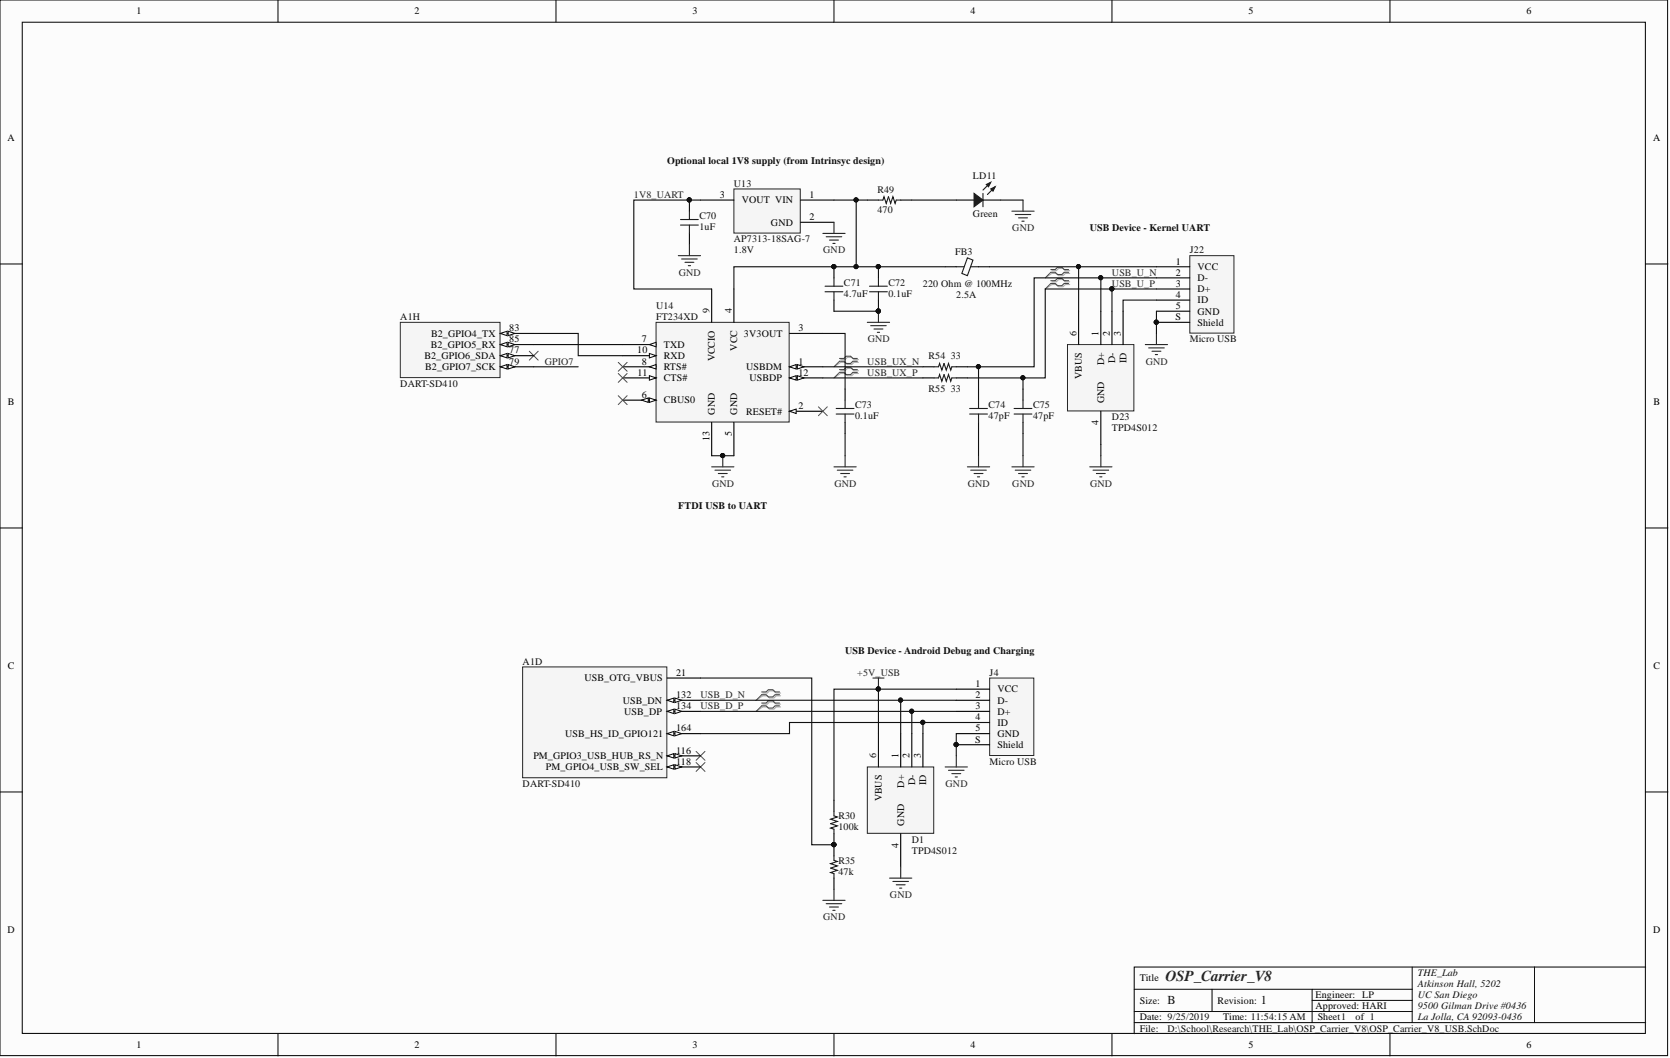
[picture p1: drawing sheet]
<svg xmlns="http://www.w3.org/2000/svg" width="381mm" height="241mm" viewBox="0 0 381 241" stroke-linecap="round" stroke-linejoin="round" font-family="sans-serif">
<g fill="#fcfcfc" stroke="#000" stroke-width=".23">
<path d="M0 0h380.5v240.8h-380.5z"/>
<path d="M5.1 5.1h370.3v230.6h-370.3z"/>
</g>
<g fill="none" stroke="#000" stroke-width=".23">
<path d="M63.4 0v5.1M126.8 0v5.1M190.3 0v5.1M253.7 0v5.1M317.1 0v5.1M0 60.2h5.1M375.5 60.2h5M0 120.4h5.1M375.5 120.4h5M0 180.6h5.1M375.5 180.6h5M63.4 235.8v5"/>
<path d="M126.8 235.8v5M190.3 235.8v5M253.7 235.8v5M258.8 225.6h63.4M258.8 233.2h116.7M258.8 230.7h63.4M276.5 225.6v5.1M299.4 225.6v7.6M299.4 228.2h22.8M317.1 235.8v5M322.2 220.6v12.6M350.1 220.6h-91.3v15.2"/>
<path d="M375.5 220.6h-25.4v12.6"/>
</g>
<path d="M271.4 58.3h10.1v17.7h-10.1z" fill="#f5f5f5" stroke="#262626" stroke-width=".23"/>
<path d="M263.8 73.5h7.6M263.8 60.8h7.6M263.8 63.4h7.6M263.8 65.9h7.6M263.8 68.4h7.6M263.8 71h7.6" fill="none" stroke="#000" stroke-width=".25"/>
<circle cx="263.8" cy="73.5" r=".47" fill="#0e0e0e" stroke="#0e0e0e" stroke-width=".23"/>
<path d="M243.5 78.6h15.2v15.1h-15.2z" fill="#f5f5f5" stroke="#262626" stroke-width=".23"/>
<g fill="none" stroke="#000" stroke-width=".25">
<path d="M215.6 60.8h2.6M223.2 60.8h2.6M246.1 71v7.6M251.2 71v7.6M253.7 71v7.6M256.2 71v7.6M210.6 83.7h2.5M210.6 86.2h2.5M218.2 83.7h2.5M218.2 86.2h2.5M223.2 88.7v2.6M223.2 96.3v2.6"/>
<path d="M233.4 88.7v2.6M233.4 96.3v2.6M251.2 93.8v7.6"/>
</g>
<g fill="none" stroke="#262626" stroke-width=".25">
<path d="M261.3 78.6h5.1M262.1 79.3h3.5M263.8 76.1v2.5M262.8 80.1h2M263.6 80.9h.5M220.7 106.5h5.1M221.5 107.2h3.5M222.2 108h2.1M223 108.8h.5M223.2 103.9v2.6M230.9 106.5h5M231.6 107.2h3.6"/>
<path d="M232.4 108h2M233.1 108.8h.5M233.4 103.9v2.6M248.6 106.5h5.1M249.4 107.2h3.5M250.1 108h2.1M250.9 108.8h.5M251.2 103.9v2.6"/>
</g>
<g fill="none" stroke="#1c1c1c" stroke-width=".25">
<path d="M220.7 58.8l1.3 .5-1.3 3.6-1.3-.5zM218.2 60.8h1.7M221.5 60.8h1.7M213.1 83.7h1l.3-.8 .5 1.5 .5-1.5 .5 1.5 .5-1.5 .5 1.5 .3-.7h1M213.1 86.2h1l.3-.8 .5 1.6 .5-1.6 .5 1.6 .5-1.6 .5 1.6 .3-.8h1M221.2 93.2h4.1M221.2 94.4h4.1M223.2 91.3v1.9M223.2 94.4v1.9M231.4 93.2h4M231.4 94.4h4M233.4 91.3v1.9"/>
<path d="M233.4 94.4v1.9"/>
</g>
<path d="M149.7 73.5h30.3v22.8h-30.3z" fill="#f5f5f5" stroke="#262626" stroke-width=".23"/>
<path d="M142.1 78.6h7.6M162.4 65.9v7.6M167.4 65.9v7.6M162.4 96.3v7.6M167.4 96.3v7.6" fill="none" stroke="#000" stroke-width=".25"/>
<path d="M148.2 78.6l1.5-.5v1z" fill="#fcfcfc"/>
<path d="M148.2 78.6l1.5-.5v1z" fill="none" stroke="#000" stroke-width=".23"/>
<path d="M142.1 81.1h7.6" fill="none" stroke="#000" stroke-width=".25"/>
<path d="M148.2 80.6l1.5 .5-1.5 .5z" fill="#fcfcfc"/>
<path d="M148.2 80.6l1.5 .5-1.5 .5z" fill="none" stroke="#000" stroke-width=".23"/>
<path d="M142.1 83.7h7.6" fill="none" stroke="#000" stroke-width=".25"/>
<path d="M148.2 83.7l1.5-.5v1z" fill="#fcfcfc"/>
<path d="M148.2 83.7l1.5-.5v1z" fill="none" stroke="#000" stroke-width=".23"/>
<path d="M142.1 86.2h7.6" fill="none" stroke="#000" stroke-width=".25"/>
<path d="M148.2 85.7l1.5 .5-1.5 .5z" fill="#fcfcfc"/>
<path d="M148.2 85.7l1.5 .5-1.5 .5z" fill="none" stroke="#000" stroke-width=".23"/>
<path d="M142.1 91.3h7.6" fill="none" stroke="#000" stroke-width=".25"/>
<path d="M148.2 90.8l1.5 .5-1.5 .5z" fill="#fcfcfc"/>
<path d="M148.2 90.8l1.5 .5-1.5 .5z" fill="none" stroke="#000" stroke-width=".23"/>
<path d="M146.4 91.3l1.5-.5v1z" fill="#fcfcfc"/>
<path d="M146.4 91.3l1.5-.5v1z" fill="none" stroke="#000" stroke-width=".23"/>
<path d="M180.1 76.1h7.6M180.1 83.7h7.6" fill="none" stroke="#000" stroke-width=".25"/>
<path d="M180.1 83.7l1.5-.5v1z" fill="#fcfcfc"/>
<path d="M180.1 83.7l1.5-.5v1z" fill="none" stroke="#000" stroke-width=".23"/>
<path d="M181.9 83.2l1.5 .5-1.5 .5z" fill="#fcfcfc"/>
<path d="M181.9 83.2l1.5 .5-1.5 .5z" fill="none" stroke="#000" stroke-width=".23"/>
<path d="M180.1 86.2h7.6" fill="none" stroke="#000" stroke-width=".25"/>
<path d="M180.1 86.2l1.5-.5v1z" fill="#fcfcfc"/>
<path d="M180.1 86.2l1.5-.5v1z" fill="none" stroke="#000" stroke-width=".23"/>
<path d="M181.9 85.7l1.5 .5-1.5 .5z" fill="#fcfcfc"/>
<path d="M181.9 85.7l1.5 .5-1.5 .5z" fill="none" stroke="#000" stroke-width=".23"/>
<path d="M180.1 93.8h7.6" fill="none" stroke="#000" stroke-width=".25"/>
<path d="M180.1 93.8l1.5-.5v1z" fill="#fcfcfc"/>
<path d="M180.1 93.8l1.5-.5v1z" fill="none" stroke="#000" stroke-width=".23"/>
<path d="M141.1 82.6l2 2.1M141.1 85.2l2 2M141.1 90.2l2 2.1M143.1 82.6l-2 2.1M143.1 85.2l-2 2M143.1 90.2l-2 2.1M186.7 92.8l2 2M188.7 92.8l-2 2" fill="none" stroke="#4c4c4c" stroke-width=".23"/>
<g fill="none" stroke="#262626" stroke-width=".25">
<path d="M197.9 73.5h5M198.6 74.3h3.6M199.4 75h2M200.2 75.8h.5M200.4 71v2.5M162.4 106.5h5M163.1 107.2h3.6M163.9 108h2M164.6 108.8h.6M164.9 103.9v2.6M190.3 106.5h5M191 107.2h3.6"/>
<path d="M191.8 108h2M192.5 108.8h.6M192.8 103.9v2.6"/>
</g>
<g fill="#0e0e0e" stroke="#0e0e0e" stroke-width=".23">
<circle cx="164.9" cy="103.9" r=".47"/>
<circle cx="190.2" cy="60.8" r=".47"/>
<circle cx="200.4" cy="70.9" r=".47"/>
<circle cx="200.4" cy="60.8" r=".47"/>
</g>
<path d="M218.2 45.6h4M224.3 45.6h4M190.3 60.8v2.6M190.3 68.4v2.6M200.4 60.8v2.6M200.4 68.4v2.6M192.8 88.7v2.6M192.8 96.3v2.6" fill="none" stroke="#000" stroke-width=".25"/>
<g fill="none" stroke="#1c1c1c" stroke-width=".25">
<path d="M224.3 44.1v3.1M188.2 65.3h4.1M188.2 66.5h4.1M190.3 63.4v1.9M190.3 66.5v1.9M198.4 65.3h4M198.4 66.5h4M200.4 63.4v1.9M200.4 66.5v1.9M190.8 93.2h4M190.8 94.4h4M192.8 91.3v1.9"/>
<path d="M192.8 94.4v1.9"/>
</g>
<path d="M222.2 44.1l2.1 1.5-2.1 1.6z" fill="#1c1c1c"/>
<path d="M222.2 44.1l2.1 1.5-2.1 1.6zM225.5 42.1l-1.2 1.2" fill="none" stroke="#1c1c1c" stroke-width=".25"/>
<path d="M225 42.1l1-.5-.5 1z" fill="#1c1c1c"/>
<path d="M225 42.1l1-.5-.5 1zM226.8 42.8l-1.5 1.6" fill="none" stroke="#1c1c1c" stroke-width=".25"/>
<path d="M226 43.1l1-.5-.5 1z" fill="#1c1c1c"/>
<path d="M200.4 45.6h1l.3-.7 .5 1.5 .5-1.5 .5 1.5 .5-1.5 .5 1.5 .3-.8h1M226 43.1l1-.5-.5 1z" fill="none" stroke="#1c1c1c" stroke-width=".25"/>
<path d="M197.9 45.6h2.5M205.5 45.6h2.5" fill="none" stroke="#000" stroke-width=".25"/>
<path d="M230.9 48.2h5M231.6 48.9h3.6M232.4 49.7h2M233.1 50.4h.5M233.4 45.6v2.6" fill="none" stroke="#262626" stroke-width=".25"/>
<path d="M167.4 43.1h15.2v10.1h-15.2z" fill="#f5f5f5" stroke="#262626" stroke-width=".23"/>
<path d="M157.3 45.6v2.6M157.3 53.2v2.6M159.8 45.6h7.6M182.7 50.7h7.6M182.7 45.6h7.6" fill="none" stroke="#000" stroke-width=".25"/>
<path d="M154.7 58.3h5.1M155.5 59.1h3.6M156.3 59.8h2M157.3 55.8v2.5M187.7 53.2h5.1M188.5 54h3.5M189.3 54.8h2M190 55.5h.5M190.3 50.7v2.5M157 60.6h.5" fill="none" stroke="#262626" stroke-width=".25"/>
<g fill="#0e0e0e" stroke="#0e0e0e" stroke-width=".23">
<circle cx="157.2" cy="45.6" r=".47"/>
<circle cx="253.6" cy="65.9" r=".47"/>
</g>
<path d="M155.3 50.1h4M155.3 51.3h4M157.3 48.2v1.9M157.3 51.3v1.9" fill="none" stroke="#1c1c1c" stroke-width=".25"/>
<path d="M240 61.7h1l.5-.5h1l.5 .5h1M240 62.4h1l.5 .5h1l.5-.5h1M240 64.3h1l.5-.5h1l.5 .5h1M240 64.9h1l.5 .5h1l.5-.5h1M191.8 82h1l.5-.5h1l.5 .5h1M191.8 82.6h1l.5 .6h1l.5-.6h1M191.8 84.5h1l.5-.5h1l.5 .5h1M191.8 85.2h1l.5 .5h1l.5-.5h1M174 158.1h1l.6-.5h1l.5 .5h1M174 158.7h1l.6 .5h1l.5-.5h1M174 160.6h1l.6-.5h1l.5 .5h1M174 161.2h1l.6 .5h1l.5-.5h1" fill="none" stroke="#aeaeae" stroke-width=".25"/>
<path d="M240 62.4l-1.5 1M240 64.9l-1.5 1M191.8 82.6l-1.5 1.1M191.8 85.2l-1.5 1M174 158.7l-1.5 1M174 161.2l-1.5 1" fill="none" stroke="#aeaeae" stroke-width=".23"/>
<path d="M239.7 61.5h1l.6-.5h1l.5 .5h1M239.7 62.1h1l.6 .5h1l.5-.5h1M239.7 64h1l.6-.5h1l.5 .5h1M239.7 64.6h1l.6 .6h1l.5-.6h1M191.5 81.8h1l.6-.6h1l.5 .6h1M191.5 82.4h1l.6 .5h1l.5-.5h1M191.5 84.3h1l.6-.5h1l.5 .5h1M191.5 84.9h1l.6 .5h1l.5-.5h1M173.8 157.8h1l.5-.5h1l.5 .5h1M173.8 158.4h1l.5 .6h1l.5-.6h1M173.8 160.3h1l.5-.5h1l.5 .5h1M173.8 161h1l.5 .5h1l.5-.5h1" fill="none" stroke="#4c4c4c" stroke-width=".25"/>
<path d="M239.7 62.1l-1.2 1.3M239.7 64.6l-1.2 1.3M191.5 82.4l-1.2 1.3M191.5 84.9l-1.2 1.3M173.8 158.4l-1.3 1.3M173.8 161l-1.3 1.2" fill="none" stroke="#4c4c4c" stroke-width=".23"/>
<path d="M225.8 154.6h10.1v17.7h-10.1z" fill="#f5f5f5" stroke="#262626" stroke-width=".23"/>
<path d="M218.2 157.2h7.6M218.2 159.7h7.6M218.2 169.9h7.6M218.2 162.2h7.6M218.2 164.8h7.6M218.2 167.3h7.6" fill="none" stroke="#000" stroke-width=".25"/>
<circle cx="218.1" cy="169.8" r=".47" fill="#0e0e0e" stroke="#0e0e0e" stroke-width=".23"/>
<path d="M215.6 174.9h5.1M216.4 175.7h3.5M217.2 176.4h2M217.9 177.2h.5M218.2 172.4v2.5" fill="none" stroke="#262626" stroke-width=".25"/>
<path d="M197.9 174.9h15.1v15.2h-15.1z" fill="#f5f5f5" stroke="#262626" stroke-width=".23"/>
<path d="M200.4 167.3v7.6M205.5 167.3v7.6M208 167.3v7.6M210.6 167.3v7.6M190.3 182.5v2.6M190.3 190.1v5.1M205.5 190.1v7.6M190.3 200.3v2.5" fill="none" stroke="#000" stroke-width=".25"/>
<path d="M199.1 154.6h2.6M200.4 154.6v2.6M205.5 197.7v2.6M187.7 205.3h5.1M188.5 206.1h3.5M189.3 206.9h2M190 207.6h.5M190.3 202.8v2.5M202.9 200.3h5.1M203.7 201h3.6M204.5 201.8h2M205.2 202.6h.5" fill="none" stroke="#262626" stroke-width=".25"/>
<g fill="#0e0e0e" stroke="#0e0e0e" stroke-width=".23">
<circle cx="200.4" cy="157.1" r=".47"/>
<circle cx="190.2" cy="192.6" r=".47"/>
</g>
<path d="M190.3 185.1v1l.7 .2-1.5 .5 1.5 .5-1.5 .6 1.5 .5-1.5 .5 .8 .2v1M190.3 195.2v1l.7 .3-1.5 .5 1.5 .5-1.5 .5 1.5 .5-1.5 .5 .8 .3v1" fill="none" stroke="#1c1c1c" stroke-width=".25"/>
<path d="M120.8 80.1l2 2M122.8 80.1l-2 2M158.8 171.4l2 2M158.8 173.9l2 2M160.8 171.4l-2 2M160.8 173.9l-2 2" fill="none" stroke="#4c4c4c" stroke-width=".23"/>
<path d="M119.2 152.1h32.9v25.3h-32.9z" fill="#f5f5f5" stroke="#262626" stroke-width=".23"/>
<path d="M152.2 154.6h7.6M152.2 172.4h7.6" fill="none" stroke="#000" stroke-width=".25"/>
<path d="M152.2 172.4l1.5-.5v1z" fill="#fcfcfc"/>
<path d="M152.2 172.4l1.5-.5v1z" fill="none" stroke="#000" stroke-width=".23"/>
<path d="M154 171.9l1.5 .5-1.5 .5z" fill="#fcfcfc"/>
<path d="M154 171.9l1.5 .5-1.5 .5z" fill="none" stroke="#000" stroke-width=".23"/>
<path d="M152.2 174.9h7.6" fill="none" stroke="#000" stroke-width=".25"/>
<path d="M152.2 174.9l1.5-.5v1z" fill="#fcfcfc"/>
<path d="M152.2 174.9l1.5-.5v1z" fill="none" stroke="#000" stroke-width=".23"/>
<path d="M154 174.4l1.5 .5-1.5 .5z" fill="#fcfcfc"/>
<path d="M154 174.4l1.5 .5-1.5 .5z" fill="none" stroke="#000" stroke-width=".23"/>
<path d="M152.2 159.7h7.6" fill="none" stroke="#000" stroke-width=".25"/>
<path d="M152.2 159.7l1.5-.5v1z" fill="#fcfcfc"/>
<path d="M152.2 159.7l1.5-.5v1z" fill="none" stroke="#000" stroke-width=".23"/>
<path d="M154 159.2l1.5 .5-1.5 .5z" fill="#fcfcfc"/>
<path d="M154 159.2l1.5 .5-1.5 .5z" fill="none" stroke="#000" stroke-width=".23"/>
<path d="M152.2 162.2h7.6" fill="none" stroke="#000" stroke-width=".25"/>
<path d="M152.2 162.2l1.5-.5v1.1z" fill="#fcfcfc"/>
<path d="M152.2 162.2l1.5-.5v1.1z" fill="none" stroke="#000" stroke-width=".23"/>
<path d="M154 161.7l1.5 .5-1.5 .6z" fill="#fcfcfc"/>
<path d="M154 161.7l1.5 .5-1.5 .6z" fill="none" stroke="#000" stroke-width=".23"/>
<path d="M152.2 167.3h7.6" fill="none" stroke="#000" stroke-width=".25"/>
<path d="M152.2 167.3l1.5-.5v1z" fill="#fcfcfc"/>
<path d="M152.2 167.3l1.5-.5v1z" fill="none" stroke="#000" stroke-width=".23"/>
<path d="M154 166.8l1.5 .5-1.5 .5z" fill="#fcfcfc"/>
<path d="M154 166.8l1.5 .5-1.5 .5z" fill="none" stroke="#000" stroke-width=".23"/>
<path d="M91.3 73.5h22.8v12.6h-22.8z" fill="#f5f5f5" stroke="#262626" stroke-width=".23"/>
<path d="M114.2 81.1h7.6" fill="none" stroke="#000" stroke-width=".25"/>
<path d="M114.2 81.1l1.5-.5v1z" fill="#fcfcfc"/>
<path d="M114.2 81.1l1.5-.5v1z" fill="none" stroke="#000" stroke-width=".23"/>
<path d="M115.9 80.6l1.6 .5-1.6 .5z" fill="#fcfcfc"/>
<path d="M115.9 80.6l1.6 .5-1.6 .5z" fill="none" stroke="#000" stroke-width=".23"/>
<path d="M114.2 83.7h7.6" fill="none" stroke="#000" stroke-width=".25"/>
<path d="M114.2 83.7l1.5-.5v1z" fill="#fcfcfc"/>
<path d="M114.2 83.7l1.5-.5v1z" fill="none" stroke="#000" stroke-width=".23"/>
<path d="M115.9 83.2l1.6 .5-1.6 .5z" fill="#fcfcfc"/>
<path d="M115.9 83.2l1.6 .5-1.6 .5z" fill="none" stroke="#000" stroke-width=".23"/>
<path d="M114.2 76.1h7.6" fill="none" stroke="#000" stroke-width=".25"/>
<path d="M114.2 76.1l1.5-.6v1.1z" fill="#fcfcfc"/>
<path d="M114.2 76.1l1.5-.6v1.1z" fill="none" stroke="#000" stroke-width=".23"/>
<path d="M115.9 75.5l1.6 .6-1.6 .5z" fill="#fcfcfc"/>
<path d="M115.9 75.5l1.6 .6-1.6 .5z" fill="none" stroke="#000" stroke-width=".23"/>
<path d="M114.2 78.6h7.6" fill="none" stroke="#000" stroke-width=".25"/>
<path d="M114.2 78.6l1.5-.5v1z" fill="#fcfcfc"/>
<path d="M114.2 78.6l1.5-.5v1z" fill="none" stroke="#000" stroke-width=".23"/>
<path d="M115.9 78.1l1.6 .5-1.6 .5z" fill="#fcfcfc"/>
<path d="M115.9 78.1l1.6 .5-1.6 .5z" fill="none" stroke="#000" stroke-width=".23"/>
<g fill="none" stroke="#0e0e0e" stroke-width=".25">
<path d="M159.8 45.6h-15.2v20.3h17.8M190.3 45.6h5v15.2M195.3 45.6h2.6M208 45.6h10.2M228.3 45.6h5.1M121.8 76.1h10.1v5h10.2M121.8 78.6h20.3M187.7 76.1h5.1v12.6M190.3 71h10.1M215.6 60.8h-48.2v5.1M225.8 60.8h20.3M251.2 63.4h-15.3v20.3h-12.7"/>
<path d="M253.7 65.9h-15.2v20.3h-5.1M263.8 71v5.1M263.8 68.4h-7.6v2.6M263.8 60.8h-17.7v10.2M263.8 63.4h-12.6v7.6M263.8 65.9h-10.1v5.1M121.8 83.7h10.1M187.7 83.7h22.9M187.7 86.2h22.9M192.8 98.9v5M220.7 86.2h12.7v2.5M220.7 83.7h2.5v5"/>
<path d="M223.2 98.9v5M233.4 98.9v5M162.4 103.9h5M251.2 101.4v2.5M159.8 154.6h25.4v38.1h5.1M159.8 159.7h45.7M200.4 157.2h-10.1v25.3M218.2 157.2h-17.8v10.1M218.2 159.7h-12.7v7.6M159.8 162.2h48.2M210.6 164.8v2.5M218.2 167.3v5.1"/>
<path d="M218.2 162.2h-10.2v5.1M218.2 164.8h-38.1v2.5h-20.3"/>
</g>
<g fill="#0e0e0e" stroke="#0e0e0e" stroke-width=".23">
<circle cx="263.8" cy="73.5" r=".47"/>
<circle cx="246" cy="60.8" r=".47"/>
<circle cx="164.9" cy="103.9" r=".47"/>
<circle cx="200.4" cy="70.9" r=".47"/>
<circle cx="195.3" cy="60.8" r=".47"/>
<circle cx="195.3" cy="45.6" r=".47"/>
<circle cx="233.4" cy="86.2" r=".47"/>
<circle cx="223.2" cy="83.6" r=".47"/>
<circle cx="251.1" cy="63.3" r=".47"/>
<circle cx="253.6" cy="65.9" r=".47"/>
<circle cx="190.2" cy="60.8" r=".47"/>
<circle cx="200.4" cy="60.8" r=".47"/>
<circle cx="218.1" cy="169.8" r=".47"/>
<circle cx="200.4" cy="157.1" r=".47"/>
<circle cx="205.4" cy="159.7" r=".47"/>
<circle cx="208" cy="162.2" r=".47"/>
<circle cx="210.5" cy="164.7" r=".47"/>
<circle cx="190.2" cy="192.6" r=".47"/>
<circle cx="157.2" cy="45.6" r=".47"/>
</g>
<text font-size="3.5" fill="#262626" x="265.9" y="223.9">OSP_Carrier_V8</text>
<g font-size="2.8" fill="#0e0e0e">
<text x="266.4" y="229.1">B</text>
<text x="287.7" y="229.1">1</text>
</g>
<g font-size="2.3">
<text x="31.1" y="3.3">1</text>
<text x="94.5" y="3.3">2</text>
<text x="158" y="3.3">3</text>
<text x="221.4" y="3.3">4</text>
<text x="284.8" y="3.3">5</text>
<text x="348.2" y="3.3">6</text>
<text x="1.7" y="32.1">A</text>
<text x="377.1" y="32.1">A</text>
<text x="164.2" y="45.1">3</text>
<text x="169.2" y="46.4">VOUT VIN</text>
<text x="184.7" y="45.1">1</text>
<text x="175.9" y="51.5">GND</text>
<text x="184.7" y="50.2">2</text>
<text x="268.2" y="60.3">1</text>
<text x="268.2" y="62.9">2</text>
<text x="268.2" y="65.4">3</text>
<text x="273.2" y="61.6">VCC</text>
<text x="273.2" y="64.1">D-</text>
<text x="161.9" y="71.5" transform="rotate(-90 161.9 71.5)">9</text>
<text x="166.9" y="71.5" transform="rotate(-90 166.9 71.5)">4</text>
<text x="268.2" y="67.9">4</text>
<text x="268.2" y="70.5">5</text>
<text x="273.2" y="66.7">D+</text>
<text x="273.2" y="69.2">ID</text>
<text x="273.2" y="71.7">GND</text>
<text x="98.3" y="76.8">B2_GPIO4_TX</text>
<text x="116.2" y="75.5">83</text>
<text x="169.7" y="76.8">3V3OUT</text>
<text x="182.1" y="75.5">3</text>
<text x="245.6" y="76.6" transform="rotate(-90 245.6 76.6)">6</text>
<text x="250.6" y="76.6" transform="rotate(-90 250.6 76.6)">1</text>
<text x="253.2" y="76.6" transform="rotate(-90 253.2 76.6)">2</text>
<text x="255.7" y="76.6" transform="rotate(-90 255.7 76.6)">3</text>
<text x="268.1" y="73">S</text>
<text x="273.2" y="74.3">Shield</text>
<text x="96.8" y="81.9">B2_GPIO6_SDA</text>
<text x="98.3" y="79.3">B2_GPIO5_RX</text>
<text x="116.2" y="80.6">77</text>
<text x="116.2" y="83.2">79</text>
<text x="116.2" y="78.1">85</text>
<text x="145.4" y="80.6">10</text>
<text x="146.5" y="78.1">7</text>
<text x="146.5" y="83.2">8</text>
<text x="151.5" y="79.3">TXD</text>
<text x="151.5" y="81.9">RXD</text>
<text x="163.1" y="82.4" transform="rotate(-90 163.1 82.4)">VCCIO</text>
<text x="168.2" y="80" transform="rotate(-90 168.2 80)">VCC</text>
<text x="182.1" y="83.2">1</text>
<text x="251.9" y="83.3" transform="rotate(-90 251.9 83.3)">D+</text>
<text x="254.4" y="82.8" transform="rotate(-90 254.4 82.8)">D-</text>
<text x="257" y="82.8" transform="rotate(-90 257 82.8)">ID</text>
<text x="97" y="84.4">B2_GPIO7_SCK</text>
<text x="145.4" y="85.7">11</text>
<text x="151.5" y="84.4">RTS#</text>
<text x="151.5" y="87">CTS#</text>
<text x="170.2" y="84.4">USBDM</text>
<text x="171" y="87">USBDP</text>
<text x="182.1" y="85.7">12</text>
<text x="246.8" y="86.4" transform="rotate(-90 246.8 86.4)">VBUS</text>
<text x="1.8" y="92.4">B</text>
<text x="146.5" y="90.8">6</text>
<text x="151.5" y="92">CBUS0</text>
<text x="163.1" y="94.6" transform="rotate(-90 163.1 94.6)">GND</text>
<text x="168.2" y="94.6" transform="rotate(-90 168.2 94.6)">GND</text>
<text x="170.2" y="94.6">RESET#</text>
<text x="182.1" y="93.3">2</text>
<text x="251.9" y="92" transform="rotate(-90 251.9 92)">GND</text>
<text x="377.2" y="92.4">B</text>
<text x="161.9" y="100.6" transform="rotate(-90 161.9 100.6)">13</text>
<text x="166.9" y="99.5" transform="rotate(-90 166.9 99.5)">5</text>
<text x="250.6" y="97" transform="rotate(-90 250.6 97)">4</text>
<text x="1.8" y="152.5">C</text>
<text x="133.4" y="155.4">USB_OTG_VBUS</text>
<text x="154.2" y="154.1">21</text>
<text x="377.2" y="152.5">C</text>
<text x="142.1" y="160.5">USB_DN</text>
<text x="154.2" y="159.2">132</text>
<text x="154.2" y="161.7">134</text>
<text x="222.6" y="156.7">1</text>
<text x="222.6" y="159.2">2</text>
<text x="222.6" y="161.7">3</text>
<text x="227.6" y="157.9">VCC</text>
<text x="227.6" y="160.5">D-</text>
<text x="142.4" y="163">USB_DP</text>
<text x="154.2" y="166.8">164</text>
<text x="222.6" y="164.3">4</text>
<text x="222.6" y="166.8">5</text>
<text x="227.6" y="163">D+</text>
<text x="227.6" y="165.5">ID</text>
<text x="121.7" y="173.1">PM_GPIO3_USB_HUB_RS_N</text>
<text x="129" y="168.1">USB_HS_ID_GPIO121</text>
<text x="154.2" y="171.9">116</text>
<text x="199.9" y="172.9" transform="rotate(-90 199.9 172.9)">6</text>
<text x="205" y="172.9" transform="rotate(-90 205 172.9)">1</text>
<text x="207.5" y="172.9" transform="rotate(-90 207.5 172.9)">2</text>
<text x="210.1" y="172.9" transform="rotate(-90 210.1 172.9)">3</text>
<text x="222.5" y="169.3">S</text>
<text x="227.6" y="170.6">Shield</text>
<text x="227.6" y="168.1">GND</text>
<text x="124.6" y="175.7">PM_GPIO4_USB_SW_SEL</text>
<text x="154.2" y="174.4">118</text>
<text x="206.2" y="179.7" transform="rotate(-90 206.2 179.7)">D+</text>
<text x="208.8" y="179.1" transform="rotate(-90 208.8 179.1)">D-</text>
<text x="211.3" y="179.1" transform="rotate(-90 211.3 179.1)">ID</text>
<text x="201.2" y="182.8" transform="rotate(-90 201.2 182.8)">VBUS</text>
<text x="206.2" y="188.4" transform="rotate(-90 206.2 188.4)">GND</text>
<text x="205" y="193.3" transform="rotate(-90 205 193.3)">4</text>
<text x="1.7" y="212.8">D</text>
<text x="377.1" y="212.8">D</text>
<text x="260" y="223.9">Title</text>
<text x="300.1" y="227.7">Engineer: LP</text>
<text x="260" y="228.9">Size:</text>
<text x="260" y="232.7">Date: 9/25/2019</text>
<text x="277.8" y="228.9">Revision:</text>
<text x="279.1" y="232.7">Time: 11:54:15 AM</text>
<text x="300.1" y="230.2">Approved: HARI</text>
<text x="300.6" y="232.7">Sheet1</text>
<text x="309.2" y="232.7">of 1</text>
<text x="31.1" y="239.1">1</text>
<text x="94.5" y="239.1">2</text>
<text x="158" y="239.1">3</text>
<text x="221.4" y="239.1">4</text>
<text x="260" y="235.3">File:</text>
<text x="284.8" y="239.1">5</text>
<text x="348.2" y="239.1">6</text>
</g>
<g font-size="2.3" fill="#0e0e0e">
<text x="152.2" y="37.5">Optional local 1V8 supply (from Intrinsyc design)</text>
<text x="222" y="40.8">LD11</text>
<text x="167.4" y="42.6">U13</text>
<text x="200.2" y="44.1">R49</text>
<text x="159.6" y="49.9">C70</text>
<text x="159.6" y="52.5">1uF</text>
<text x="200.2" y="48.7">470</text>
<text x="222" y="49.4">Green</text>
<text x="248.6" y="52.7">USB Device - Kernel UART</text>
<text x="167.4" y="57.8">1.8V</text>
<text x="167.4" y="55.3">AP7313-18SAG-7</text>
<text x="217.9" y="58.1">FB3</text>
<text x="271.4" y="57.8">J22</text>
<text x="192.5" y="65.2">C71</text>
<text x="202.7" y="65.2">C72</text>
<text x="210.6" y="65.4">220 Ohm @ 100MHz</text>
<text x="149.7" y="70.5">U14</text>
<text x="192.5" y="67.7">4.7uF</text>
<text x="202.7" y="67.7">0.1uF</text>
<text x="218.2" y="67.9">2.5A</text>
<text x="91.3" y="73">A1H</text>
<text x="149.7" y="73">FT234XD</text>
<text x="211.8" y="81.9">R54</text>
<text x="216.9" y="81.9">33</text>
<text x="271.4" y="78.1">Micro USB</text>
<text x="91.3" y="88.2">DART-SD410</text>
<text x="211.8" y="89.5">R55</text>
<text x="216.9" y="89.5">33</text>
<text x="195.1" y="93">C73</text>
<text x="195.1" y="95.6">0.1uF</text>
<text x="225.5" y="93">C74</text>
<text x="225.5" y="95.6">47pF</text>
<text x="235.7" y="93">C75</text>
<text x="235.7" y="95.6">47pF</text>
<text x="253.7" y="95.8">D23</text>
<text x="253.7" y="98.4">TPD4S012</text>
<text x="154.7" y="116.1">FTDI USB to UART</text>
<text x="192.8" y="149.1">USB Device - Android Debug and Charging</text>
<text x="119.2" y="151.6">A1D</text>
<text x="225.8" y="154.1">J4</text>
<text x="119.2" y="179.5">DART-SD410</text>
<text x="225.8" y="174.4">Micro USB</text>
<text x="191.3" y="186.8">R30</text>
<text x="191.3" y="189.4">100k</text>
<text x="191.3" y="197">R35</text>
<text x="208" y="192.2">D1</text>
<text x="208" y="194.7">TPD4S012</text>
<text x="191.3" y="199.5">47k</text>
<text x="323.5" y="222.6">THE_Lab</text>
<text x="323.5" y="225.1">Atkinson Hall, 5202</text>
<text x="323.5" y="227.7">UC San Diego</text>
<text x="323.5" y="230.2">9500 Gilman Drive #0436</text>
<text x="323.5" y="232.7">La Jolla, CA 92093-0436</text>
<text x="266.4" y="235.3">D:\School\Research\THE_Lab\OSP_Carrier_V8\OSP_Carrier_V8_USB.SchDoc</text>
</g>
<g font-size="2.3" fill="#262626">
<text x="144.6" y="45.1">1V8_UART</text>
<text x="230.9" y="52.7">GND</text>
<text x="187.8" y="57.8">GND</text>
<text x="154.8" y="62.9">GND</text>
<text x="253.7" y="62.9">USB_U_N</text>
<text x="253.7" y="65.4">USB_U_P</text>
<text x="124.3" y="83.2">GPIO7</text>
<text x="197.9" y="83.2">USB_UX_N</text>
<text x="198" y="78.1">GND</text>
<text x="261.4" y="83.2">GND</text>
<text x="197.9" y="85.7">USB_UX_P</text>
<text x="162.4" y="111">GND</text>
<text x="190.3" y="111">GND</text>
<text x="220.8" y="111">GND</text>
<text x="230.9" y="111">GND</text>
<text x="248.7" y="111">GND</text>
<text x="195.6" y="154.1">+5V_USB</text>
<text x="159.8" y="159.2">USB_D_N</text>
<text x="159.8" y="161.7">USB_D_P</text>
<text x="215.7" y="179.5">GND</text>
<text x="187.8" y="209.9">GND</text>
<text x="203" y="204.8">GND</text>
</g>
</svg>
